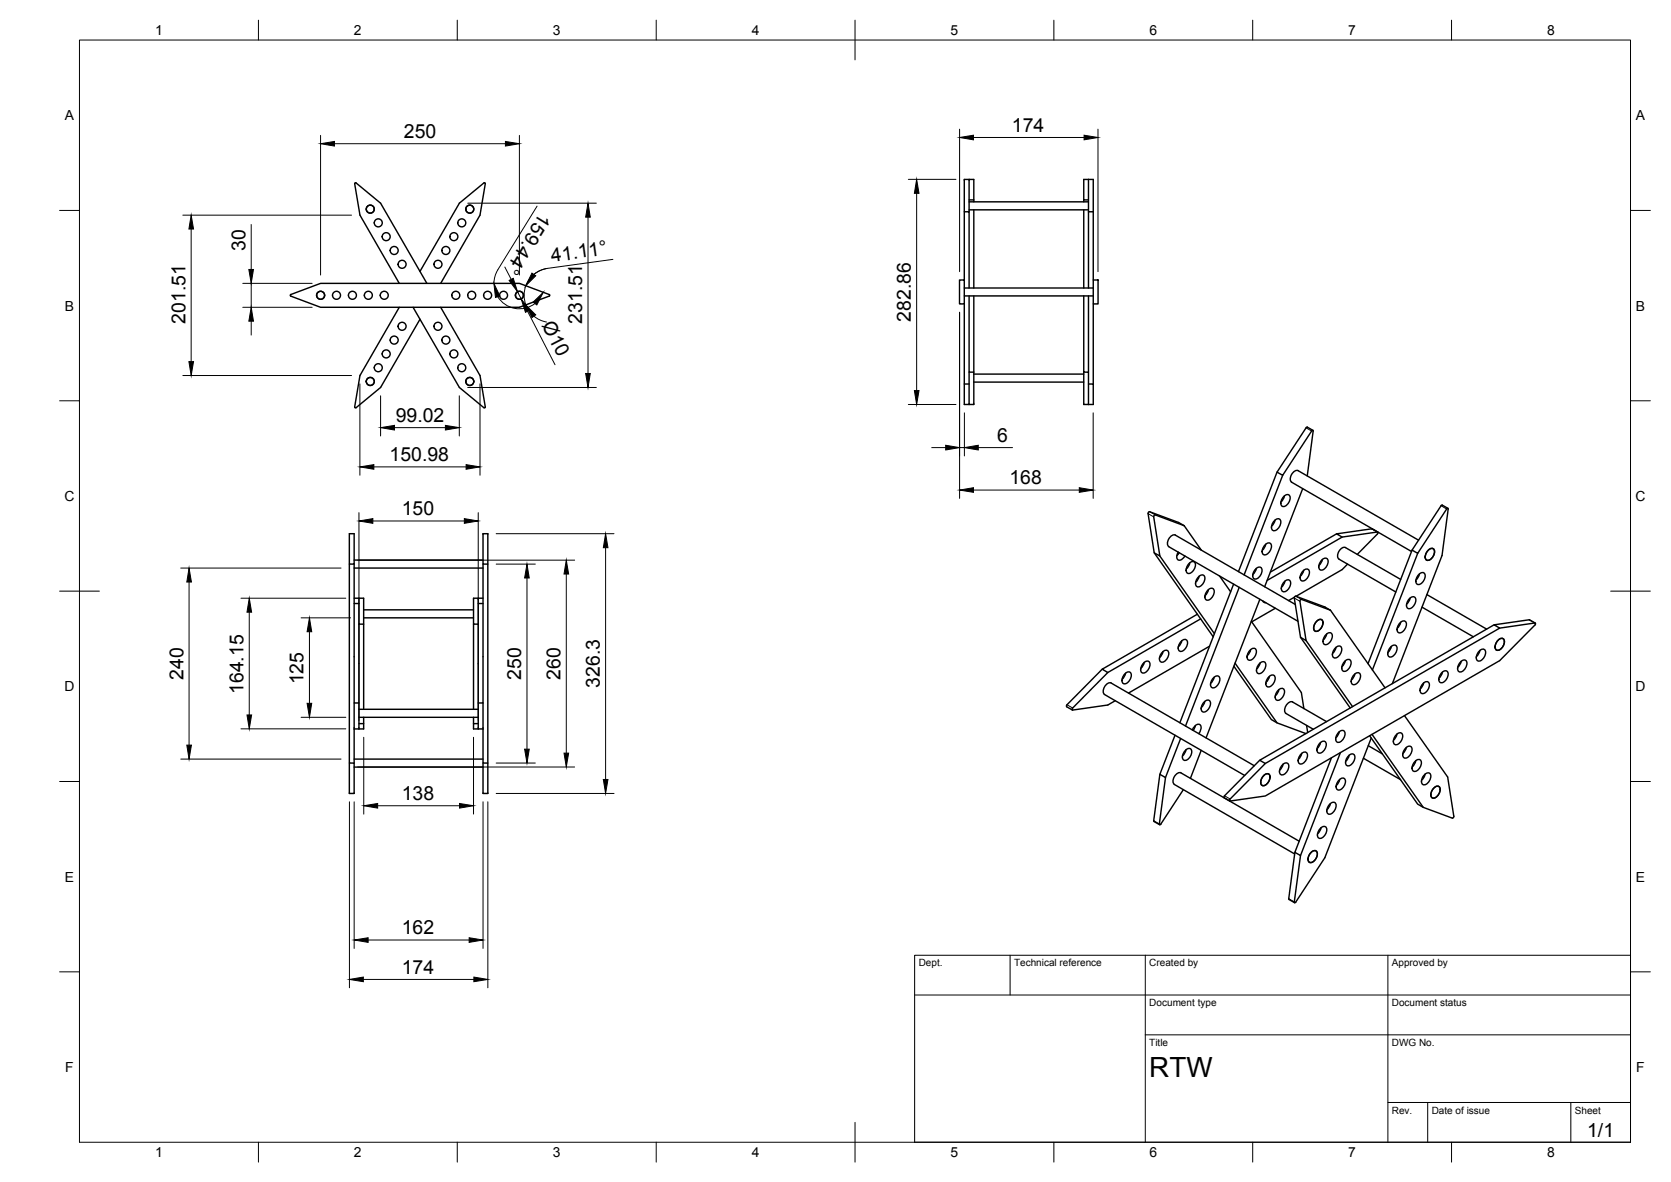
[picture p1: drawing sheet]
<svg xmlns="http://www.w3.org/2000/svg" width="420mm" height="297mm" viewBox="0 0 420 297" stroke-linecap="round" stroke-linejoin="round" font-family="sans-serif">
<!-- layer: Visible -->
<g fill="none" stroke="#000" stroke-width=".36">
<path d="M242.5 53.2v17.2M243.7 50.2h1.2v-5.1h-2.4v8.1h1.2v19.2M243.7 45.1v8.1M243.7 50.7h30M243.7 52.7h30M244.9 50.2v.5M244.9 52.7v19.7M272.5 50.2v.5M272.5 52.7v19.7M273.7 45.1v8.1h1.2v-8.1h-2.4v5.1h1.2M273.7 53.2v19.2M274.9 53.2v17.2"/>
<path d="M73.1 74.4l7.5 2.8h50l7.5-2.8M73.1 74.4l-.1-.2 .1-.2 7.5-2.8h50l7.5 2.8 .1 .2-.1 .2M100.4 71.2l-9.9-17.1-1.3-7.9 .1-.3 .2 .1 6.2 5.1 11.6 20.1M100.4 77.2l-9.9 17.2-1.3 7.9 .1 .2h.2l6.2-5.1 9.9-17.2M103.9 77.2l11.6 20.2 6.2 5.1h.2l.1-.2-1.3-7.9-9.9-17.2M105.6 68.2l9.9-17.1 6.2-5.1 .2-.1 .1 .3-1.3 7.9-9.9 17.1M241.3 70.4h1.2v6h-1.2zM242.5 76.4v20.1M242.5 72.4h32.4M242.5 74.4h32.4M243.7 74.4v19.1h1.2v8.1h-2.4v-5.1h1.2M244.9 74.4v19.1"/>
<path d="M272.5 74.4v19.1h1.2v8.1M273.7 74.4v19.1M274.9 70.4h1.2v6h-1.2zM274.9 76.4v20.1M243.7 93.5v8.1M244.9 96h27.6M244.9 94h27.6M272.5 93.5v8.1h2.4v-5.1h-1.2M321.1 118.6l-9.7 25M322.5 119.5l-9.7 25M328.7 107.3l1.4 .8M328.7 107.3l-.3 .2-7.3 11.1 1.4 .9 7.6-11.4 .1 .2-1.5 11.3"/>
<path d="M87.8 134.1h1.2v7.7h-1.2zM290.2 138.9l14.9 21.1M290.5 129.4l7.3 2.7M290.5 129.4l-.3 .1-.1 .4 1.5 9.8-1.4-.8-1.5-9.8 .1-.4 .3-.1 7.3 2.7 1.4 .8M291.6 139.7l13.8 19.5M295.5 134.5l30.2 17.4M295.5 134.5a1.91 1.91 0 0 0-1.6 2.8l32.5 18.8M296.3 138.7l-.4 .8a.85 .85 0 0 0 .3 1.2 .85 .85 0 0 0 1.2-.3l.5-.7M296.5 138.9l-.6 .7M297.8 132.1l4.3 6.2M318.2 136.9a.86 .86 0 0 1 1.4 0 2.16 2.16 0 0 1-1.8 2.5 1.43 1.43 0 0 1 0-2.2zM318.3 136.8l-.3 .7-.6 .8"/>
<path d="M320.5 130.8a.86 .86 0 0 1 1.5 0 2.16 2.16 0 0 1-1.8 2.6 1.43 1.43 0 0 1 0-2.2zM320.6 130.7l-.2 .7-.7 .8M322.9 124.7a.86 .86 0 0 1 1.4 0 2.16 2.16 0 0 1-1.8 2.6 1.43 1.43 0 0 1 0-2.2zM323 124.6l-.3 .7-.6 .9M324.7 121.2l30.2 17.4M324.8 121.2a1.91 1.91 0 0 1 1.6-2.9l30.3 17.4M327.6 122.8l-9.6 24.7M336.1 134.2l-16.7 9.6M337.5 135l-18.9 10.9M346.4 133.7l-1.4-.8-8.9 1.3 1.4 .8 8.9-1.3-.1 .5-5 5.1M355 138.2l-11 28.6M356.5 139.1l-11.4 29.3"/>
<path d="M359.2 138.2a.86 .86 0 0 1 1.4 0 2.16 2.16 0 0 1-1.8 2.6 1.43 1.43 0 0 1 0-2.2zM364.1 127.7l-1.4-.8-.4 .2-7.3 11.1 1.5 .9 7.2-11.2 .3-.2 .1 .3M364.1 128l-1.5 11.6-12.5 32.2M87.8 141.8v50h1.2v7.6h-1.2v-7.6M89 150.3h2.4v6.6h-1.1v-6.6M89 141.8v34.9h1.3v-19.8M89 151.7h1.3M89 140.7h32.5M89 142.8h32.5M91.4 155.3h27.7M91.4 153.3h27.7M91.4 156.9v21.4"/>
<path d="M119.1 156.9v21.4M120.2 150.3v6.6M120.2 151.7h1.3M121.5 141.8v34.9h-1.3v-19.8h-1.1v-6.6h2.4M122.7 141.8v-7.7h-1.2v7.7h1.2v50M299 141.5a.86 .86 0 0 1 1.5 0 2.16 2.16 0 0 1-1.8 2.6 1.43 1.43 0 0 1 0-2.2zM299.2 141.5l-.3 .6-.6 .9M301.1 154.4l-24 13.8 1.5 .8-8.9 8.9M301.4 144.9a.86 .86 0 0 1 1.5 0 2.16 2.16 0 0 1-1.8 2.6 1.43 1.43 0 0 1 0-2.2zM301.5 144.8l-.2 .7-.7 .8M301.9 155.5l-23.3 13.5M303.8 148.3a.86 .86 0 0 1 1.4 0 2.16 2.16 0 0 1-1.8 2.5 1.43 1.43 0 0 1 0-2.2z"/>
<path d="M303.9 148.2l-.3 .6-.6 .9M306.6 144.7l2.8 4M310.2 146.8l-13.5 34.8M311.6 147.6l-13.5 34.8M314.6 156.1l12.6 17.9 .7 4.1M315.8 142.9a.86 .86 0 0 1 1.5 0 2.16 2.16 0 0 1-1.8 2.6 1.43 1.43 0 0 1 0-2.2zM315.9 142.9l-.2 .6-.7 .9M316.8 150.6l-13.5 34.8M317.5 151l.3 .4h.5M320.7 152.9l-6 3.4M323 146.1a.86 .86 0 0 1 1.5 0 2.16 2.16 0 0 1-1.8 2.6 1.43 1.43 0 0 1 0-2.2zM323.1 146.1l-.2 .6-.7 .9"/>
<path d="M325.5 150.1l-1.5 .8M325.6 149.9l.2-.1 7.3 2.7 1.4 .9-7.3-2.8-.2 .1-.1 .4 1.5 9.9-1.4-.8-1.6-9.9zM327.7 143.4a.86 .86 0 0 1 1.5 0 2.16 2.16 0 0 1-1.8 2.6 1.43 1.43 0 0 1 0-2.2zM327.8 143.3l-.2 .7-.7 .8M331.1 156.1a.86 .86 0 0 1 1.5 0 2.16 2.16 0 0 1-1.8 2.6 1.43 1.43 0 0 1 0-2.2zM332.4 140.7a.86 .86 0 0 1 1.5 0 2.16 2.16 0 0 1-1.8 2.6 1.43 1.43 0 0 1 0-2.2zM332.5 140.6l-.2 .7-.7 .8M333.5 159.4a.86 .86 0 0 1 1.4 0 2.16 2.16 0 0 1-1.8 2.6 1.43 1.43 0 0 1 0-2.2zM333.6 159.3l-.2 .7-.7 .8M334.5 153.4l13.8 19.5M338.8 141.8l-1.3 1.3-11.6 6.7M352.1 156.5a.86 .86 0 0 1 1.5 0 2.16 2.16 0 0 1-1.8 2.5 1.43 1.43 0 0 1 0-2.2z"/>
<path d="M352.2 156.4l-.2 .7-.7 .8M352.2 145.6l-13.9-8a1.91 1.91 0 0 0-1.6 2.9l14.3 8.3M354.2 150.7l.2 .1M354.5 150.4a.86 .86 0 0 1 1.4 0 2.16 2.16 0 0 1-1.8 2.6 1.43 1.43 0 0 1 0-2.2zM354.6 150.3l-.3 .7-.6 .8M356.8 144.3a.86 .86 0 0 1 1.5 0 2.16 2.16 0 0 1-1.8 2.6 1.43 1.43 0 0 1 0-2.2zM356.9 144.2l-.2 .7-.7 .9M357.5 152.6l13 7.4M358.8 149.4l15 8.7M375.7 157l-59 34.1 1.5 .8-8.9 8.9-.1 .5 9-1.3 58.9-34 8.8-8.9 .2-.4-.2-.1-8.8 1.2M386 156.6l-1.4-.9-8.9 1.3 1.4 .8-58.9 34.1M89 176.7v6.5"/>
<path d="M90.3 176.7v6.5M90.3 178.3h29.9M120.2 176.7v6.5M121.5 176.7v6.5M268.2 177.6l1.4 .8M277.1 168.2l-8.8 8.9-.1 .5M279.4 171.6l36 20.8M279.4 171.6a1.91 1.91 0 0 0-1.7 2.9l35.2 20.4M280.4 176.1l-1.8 1.1-8.9 1.2-.1-.1 .1-.4M282.9 169.3a.86 .86 0 0 1 1.5 0 2.16 2.16 0 0 1-1.8 2.5 1.43 1.43 0 0 1 0-2.2zM283 169.2l-.2 .7-.7 .8M287.6 166.6a.86 .86 0 0 1 1.5 0 2.16 2.16 0 0 1-1.8 2.5 1.43 1.43 0 0 1 0-2.2z"/>
<path d="M287.7 166.5l-.2 .6-.7 .9M292.3 163.8a.86 .86 0 0 1 1.5 0 2.16 2.16 0 0 1-1.8 2.6 1.43 1.43 0 0 1 0-2.2zM292.4 163.7l-.2 .7-.6 .9M297 161.1a.86 .86 0 0 1 1.5 0 2.16 2.16 0 0 1-1.8 2.6 1.43 1.43 0 0 1 0-2.2zM297.2 161l-.3 .7-.6 .8M302.8 176.4a.86 .86 0 0 1 1.5 0 2.16 2.16 0 0 1-1.8 2.5 1.43 1.43 0 0 1 0-2.2zM302.9 176.3l-.2 .7-.6 .8M304.1 162.4l-20.3 11.8M305.2 170.3a.86 .86 0 0 1 1.5 0 2.16 2.16 0 0 1-1.8 2.6 1.43 1.43 0 0 1 0-2.2zM305.3 170.2l-.2 .7-.7 .8M310.2 167.4l9.5 13.4 1.4 .9 7.2 2.6M310.5 166.7l10.6 15"/>
<path d="M314.4 163.3a.86 .86 0 0 1 1.5 0 2.16 2.16 0 0 1-1.9 2.6 1.43 1.43 0 0 1 0-2.2zM314.5 163.3l-.3 .6-.6 .9M316.7 166.7a.86 .86 0 0 1 1.5 0 2.16 2.16 0 0 1-1.8 2.6 1.43 1.43 0 0 1 0-2.2zM316.8 166.6l-.2 .7-.6 .8M319.1 170.1a.86 .86 0 0 1 1.5 0 2.16 2.16 0 0 1-1.8 2.5 1.43 1.43 0 0 1 0-2.2zM319.2 170l-.2 .6-.7 .9M321.4 173.4a.86 .86 0 0 1 1.5 0 2.16 2.16 0 0 1-1.8 2.6 1.43 1.43 0 0 1 0-2.2zM321.6 173.3l-.3 .7-.6 .8M323.3 179.3l6.9 4M323.3 179.3a1.91 1.91 0 0 1 1.7-2.9l8.5 4.9M327 160.2l12.5 17.7M328.4 161l11.7 16.6"/>
<path d="M335.8 162.8a.86 .86 0 0 1 1.5 0 2.16 2.16 0 0 1-1.8 2.5 1.43 1.43 0 0 1 0-2.1zM335.9 162.7l-.2 .7-.6 .8M338.2 166.1a.86 .86 0 0 1 1.5 0 2.16 2.16 0 0 1-1.8 2.6 1.43 1.43 0 0 1 0-2.2zM338.3 166l-.2 .7-.7 .9M340.5 169.5a.86 .86 0 0 1 1.5 0 2.16 2.16 0 0 1-1.8 2.6 1.43 1.43 0 0 1 0-2.2zM340.7 169.4l-.3 .7-.6 .8M349.7 162.5a.86 .86 0 0 1 1.5 0 2.16 2.16 0 0 1-1.8 2.6 1.43 1.43 0 0 1 0-2.2zM349.8 162.5l-.2 .6-.6 .9M353.1 179.8l10.9 15.5 1.6 9.8-.1 .4-.3 .1M357.9 171.7a.86 .86 0 0 1 1.5 0 2.16 2.16 0 0 1-1.9 2.6 1.43 1.43 0 0 1 0-2.2zM358 171.6l-.3 .7-.6 .8M362.6 169a.86 .86 0 0 1 1.5 0 2.16 2.16 0 0 1-1.8 2.6 1.43 1.43 0 0 1 0-2.2z"/>
<path d="M362.7 168.9l-.2 .7-.7 .8M367.3 166.3a.86 .86 0 0 1 1.5 0 2.16 2.16 0 0 1-1.8 2.6 1.43 1.43 0 0 1 0-2.2zM367.4 166.2l-.2 .7-.7 .8M372 163.6a.86 .86 0 0 1 1.5 0 2.16 2.16 0 0 1-1.8 2.5 1.43 1.43 0 0 1 0-2.2zM372.1 163.5l-.2 .6-.7 .9M376.7 160.8a.86 .86 0 0 1 1.5 0 2.16 2.16 0 0 1-1.8 2.6 1.43 1.43 0 0 1 0-2.2zM89 183.2v8.6M89 190.8h32.5M89 192.8h32.5M90.3 181.8h1.1v1.4h-2.4M90.3 180.3h29.9M91.4 180.3v1.5"/>
<path d="M119.1 180.3v1.5M120.2 181.8h-1.1v1.4h2.4M121.5 183.2v8.6h1.2v7.6h-1.2v-7.6M291.6 194.6l-1.5 11.6 1.5 1M295.4 184.8l-3.8 9.8 1.5 .8-1.6 11.6 .1 .3 .3-.2M296.9 185.6l-3.8 9.8M297.5 198.4l-5.6 8.7M298.1 188.5a.86 .86 0 0 1 1.5 0 2.16 2.16 0 0 1-1.8 2.6 1.43 1.43 0 0 1 0-2.2zM298.2 188.4l-.2 .7-.7 .9M299.8 183.4l.7-1a.86 .86 0 0 1 1.2-.3 .86 .86 0 0 1 .3 1.2l-.6 1M300.6 182.4l-.6 1.1M302 188.6l-2.7 7"/>
<path d="M316.7 191.1l-8.8 8.9-.1 .5 1.4 .8M317.8 194.9a.86 .86 0 0 1 1.5 0 2.16 2.16 0 0 1-1.8 2.5 1.43 1.43 0 0 1 0-2.2zM322.5 192.2a.86 .86 0 0 1 1.5 0 2.16 2.16 0 0 1-1.8 2.5 1.43 1.43 0 0 1 0-2.2zM322.6 192l-.2 .7-.7 .9M327.2 189.4a.86 .86 0 0 1 1.5 0 2.16 2.16 0 0 1-1.8 2.6 1.43 1.43 0 0 1 0-2.2zM327.3 189.3l-.2 .7-.7 .8M328.5 182.3l.3 1.6M328.8 183.9v.2M331.9 186.7a.86 .86 0 0 1 1.5 0 2.16 2.16 0 0 1-1.8 2.6 1.43 1.43 0 0 1 0-2.2zM332 186.6l-.2 .7-.6 .8M334.8 190.4l-9.2 23.8 1.4 .8-1.6 11.6 .2 .3 .2-.2M336.7 184a.86 .86 0 0 1 1.4 0 2.16 2.16 0 0 1-1.8 2.6 1.43 1.43 0 0 1 0-2.2z"/>
<path d="M336.8 183.9l-.3 .7-.6 .8M336.8 196a.86 .86 0 0 1 1.4 0 2.16 2.16 0 0 1-1.8 2.5 1.43 1.43 0 0 1 0-2.2zM336.9 195.9l-.3 .7-.6 .8M337 189.1l-10 25.9M339.1 189.9a.86 .86 0 0 1 1.5 0 2.16 2.16 0 0 1-1.8 2.6 1.43 1.43 0 0 1 0-2.2zM339.2 189.8l-.2 .7-.6 .8M342.8 190.5l9.3 5.4M344 187.4l3.6 2M344.4 184.9l12.1 17.2 1.4 .8 7.3 2.7M344.8 185.5l-11.7 30-7.3 11.2M345 184.5l12.9 18.4M351.2 184.6a.86 .86 0 0 1 1.4 0 2.16 2.16 0 0 1-1.8 2.5 1.43 1.43 0 0 1 0-2.1z"/>
<path d="M351.3 184.5l-.3 .7-.6 .8M353.5 187.9a.86 .86 0 0 1 1.5 0 2.16 2.16 0 0 1-1.8 2.6 1.43 1.43 0 0 1 0-2.2zM353.6 187.8l-.2 .7-.7 .9M355.9 191.3a.86 .86 0 0 1 1.4 0 2.16 2.16 0 0 1-1.8 2.6 1.43 1.43 0 0 1 0-2.2zM356 191.2l-.3 .7-.6 .8M357.7 195.3l.3 .1M358.2 194.6a.86 .86 0 0 1 1.5 .1 2.16 2.16 0 0 1-1.8 2.5 1.43 1.43 0 0 1 0-2.2zM358.3 194.5l-.2 .7-.7 .9M360.6 198a.86 .86 0 0 1 1.5 0 2.16 2.16 0 0 1-1.8 2.6 1.43 1.43 0 0 1-.1-2.2zM325.6 214.2l-1.6 11.6M326.7 211.4l-29.8-17.2a1.91 1.91 0 0 0-1.6 2.9l30.2 17.5M329.7 214.2a.86 .86 0 0 1 1.5 0 2.16 2.16 0 0 1-1.8 2.6 1.43 1.43 0 0 1 0-2.2z"/>
<path d="M332.1 208.1a.86 .86 0 0 1 1.4 0 2.16 2.16 0 0 1-1.8 2.6 1.43 1.43 0 0 1 0-2.2zM332.2 208l-.3 .7-.6 .9M334.4 202a.86 .86 0 0 1 1.5 0 2.16 2.16 0 0 1-1.8 2.6 1.43 1.43 0 0 1 0-2.2zM334.5 202l-.2 .6-.7 .9M324 225.8l1.5 1.1"/>
<circle cx="93.1" cy="52.6" r="1.01"/>
<circle cx="95.1" cy="56" r="1.01"/>
<circle cx="97.1" cy="59.5" r="1.01"/>
<circle cx="114.1" cy="59.5" r="1.01"/>
<circle cx="116.1" cy="56" r="1.01"/>
<circle cx="118.1" cy="52.6" r="1.01"/>
<circle cx="80.6" cy="74.2" r="1.01"/>
<circle cx="84.6" cy="74.2" r="1.01"/>
<circle cx="88.6" cy="74.2" r="1.01"/>
<circle cx="92.6" cy="74.2" r="1.01"/>
<circle cx="96.6" cy="74.2" r="1.01"/>
<circle cx="99.1" cy="62.9" r="1.01"/>
<circle cx="101.1" cy="66.4" r="1.01"/>
<circle cx="110.1" cy="66.4" r="1.01"/>
<circle cx="112.1" cy="62.9" r="1.01"/>
<circle cx="114.6" cy="74.2" r="1.01"/>
<circle cx="118.6" cy="74.2" r="1.01"/>
<circle cx="122.6" cy="74.2" r="1.01"/>
<circle cx="126.6" cy="74.2" r="1.01"/>
<circle cx="130.6" cy="74.2" r="1.01"/>
<circle cx="93.1" cy="95.9" r="1.01"/>
<circle cx="95.1" cy="92.4" r="1.01"/>
<circle cx="97.1" cy="88.9" r="1.01"/>
<circle cx="99.1" cy="85.5" r="1.01"/>
<circle cx="101.1" cy="82" r="1.01"/>
<circle cx="110.1" cy="82" r="1.01"/>
<circle cx="112.1" cy="85.5" r="1.01"/>
<circle cx="114.1" cy="88.9" r="1.01"/>
<circle cx="116.1" cy="92.4" r="1.01"/>
<circle cx="118.1" cy="95.9" r="1.01"/>
</g>
<!-- layer: Visible Narrow -->
<path d="M328.5 107.6l1.2 .7M288.7 129.1l1.3 .7M289.1 128.6l1.3 .8M345 132.9l1.2 .8M362.4 127.1l1.3 .8M325.5 150.3l1.3 .8M325.9 149.9l1.3 .7M384.6 155.8l1.2 .7M268.4 177.2l1.2 .7M290.2 206.3l1.2 .7M308 200l1.2 .8M324.1 225.9l1.3 .7" fill="none" stroke="#000" stroke-width=".25"/>
<!-- layer: TITLEBLOCK -->
<path d="M230 240.1h180v46.9h-180zM230 250h180M254 240.1v9.9M288 240.1v46.9M349 240.1v46.9M288 260.1h122M349 277.1h61M359 277.1v9.9M395 277.1v9.9" fill="none" stroke="#000" stroke-width=".25"/>
<!-- layer: FD_Dimensions -->
<g fill="none" stroke="#000" stroke-width=".25">
<path d="M80.6 34v35.1M84.1 36.1h43M130.6 34v35.1M241.3 32.5v35.8M244.8 34.6h27.8M276.1 32.5v35.8M46 54.1h42.4M48.1 57.6v33.3M63.2 56.4v11.3M117.6 51.1h32.3M135 51.8l-9.8 16-.8 1.7-.2 1.7M147.8 54.6v39.3"/>
<path d="M228.4 45.1h12M230.5 48.6v49.6M61 77.2h17.5M61 71.2h17.5M63.2 71.2v6M125.2 74.6a6.4 6.4 0 0 0 9.3 1.7M126.9 67.1l1.6 3.1M130.1 73.3l.9 1.8M132.7 78.2l6.9 13.5M134.2 79.5l1.5 .9 1.7 .5M137.4 67.5l-1.7 .5-1.5 1M154.1 65.2l-16.4 2.2a6.8 6.8 0 0 0-5.5 9.2"/>
<path d="M241.3 78.5v46.8M46 94.4h42.4M63.2 80.7v3.5M90.5 96.5v22.9M95.7 99.5v10.1M115.5 99.5v10.1M117.6 97.4h32.3M120.7 96.5v22.9M94 117.3h23.2M99.2 107.5h12.8M228.4 101.6h12M234.3 112.5h3.5"/>
<path d="M241.3 112.5h1.2M242.5 103.7v10.9M246 112.5h8.6M274.9 103.7v21.6M90.3 128.8v52.3M93.7 130.9h23.1M120.2 128.8v52.3M124.8 134.1h29.6M152.3 137.6v58.3M244.8 123.2h26.6M45.4 142.8h40.3M47.5 146.3v40.9"/>
<path d="M60.6 150.3h26.4M62.7 153.8v25.9M75.7 155.3h12.5M77.8 158.8v17.9M90 140.8h54.5M124.8 141.8h9.8M132.5 145.3v43M142.4 144.3v45M45.4 190.8h40.3M60.6 183.2h26.4M75.7 180.3h11.3M90 192.8h54.5"/>
<path d="M91.5 185.3v19.3M119.1 185.3v19.3M124.8 199.4h29.6M124.8 191.8h9.8M87.9 201.5v46.7M89 201.5v36.8M95 202.5h20.5M121.5 201.5v36.8M122.7 201.5v46.7M92.6 236.2h25.4M91.4 246.1h27.7"/>
</g>
<g fill="#000" stroke="#000" stroke-width=".25">
<path d="M80.6 36.1l3.5-.6v1.2zM127.1 35.5l3.5 .6-3.5 .6zM241.3 34.6l3.5-.6v1.1zM272.6 34l3.5 .6-3.5 .5zM48.1 54.1l.6 3.5h-1.2zM147.8 51.1l.6 3.5h-1.1zM230.5 45.1l.6 3.5h-1.2zM62.6 67.7h1.1l-.5 3.5zM124.2 71.2l1.5 3.2-1.1 .3zM128 70.5l1.1-.6 1 3.4zM131 75.1l2.2 2.8-1.1 .6zM132.2 76.6l2.5 2.5-.9 .7z"/>
<path d="M134 75.9l2.6-2.4-1.6 3.1zM133.8 68.6l.9 .7-2.5 2.5zM47.5 90.9h1.2l-.6 3.5zM63.2 77.2l.5 3.5h-1.1zM147.3 93.9h1.1l-.6 3.5zM229.9 98.2h1.2l-.6 3.4zM90.5 117.3l3.5-.5v1.1zM95.7 107.5l3.5-.6v1.2zM112 106.9l3.5 .6-3.5 .6zM117.2 116.8l3.5 .5-3.5 .6zM237.8 111.9l3.5 .6-3.5 .6zM242.5 112.5l3.5-.6v1.2z"/>
<path d="M90.3 130.9l3.4-.6v1.2zM116.8 130.3l3.4 .6-3.4 .6zM152.3 134.1l.6 3.5h-1.2zM241.3 123.2l3.5-.6v1.1zM271.4 122.6l3.5 .6-3.5 .5zM47.5 142.8l.6 3.5h-1.1zM62.7 150.3l.6 3.5h-1.2zM77.8 155.3l.6 3.5h-1.2zM132.5 141.8l.6 3.5h-1.2zM142.4 140.8l.6 3.5h-1.2zM62.1 179.7h1.2l-.6 3.5zM77.2 176.7h1.2l-.6 3.6z"/>
<path d="M47 187.2h1.1l-.6 3.6zM131.9 188.3h1.2l-.6 3.5zM141.8 189.3h1.2l-.6 3.5zM151.7 195.9h1.2l-.6 3.5zM91.5 202.5l3.5-.6v1.2zM115.5 201.9l3.6 .6-3.6 .6zM89 236.2l3.6-.5v1.1zM118 235.7l3.5 .5-3.5 .6zM87.9 246.1l3.5-.6v1.2zM119.1 245.5l3.6 .6-3.6 .6z"/>
</g>
<!-- layer: BORDER -->
<g fill="none" stroke="#000" stroke-width=".25">
<path d="M20 10.1h390v276.9h-390zM65 5.1v5M115 5.1v5M165 5.1v5M215 5.1v10M265 5.1v5M315 5.1v5M365 5.1v5M15 52.9h5M410 52.9h5M15 100.7h5M410 100.7h5"/>
<path d="M15 148.6h10M405 148.6h10M15 196.4h5M410 196.4h5M15 244.2h5M410 244.2h5M65 287v5M115 287v5M165 287v5M215 282.1v9.9M265 287v5M315 287v5"/>
<path d="M365 287v5"/>
</g>
<text font-size="7" x="289" y="270.6">RTW</text>
<g font-size="4.9">
<text x="101.6" y="34.7">250</text>
<text x="254.4" y="33.2">174</text>
<text x="135.8" y="53.3" transform="rotate(122 135.8 53.3)">159.44°</text>
<text x="61.7" y="63" transform="rotate(-90 61.7 63)">30</text>
<text x="138.8" y="65.9" transform="rotate(-8 138.8 65.9)">41.11°</text>
<text x="46.6" y="81.3" transform="rotate(-90 46.6 81.3)">201.51</text>
<text x="136.2" y="81.7" transform="rotate(63 136.2 81.7)">Ø10</text>
<text x="146.4" y="81.3" transform="rotate(-90 146.4 81.3)">231.51</text>
<text x="229" y="80.8" transform="rotate(-90 229 80.8)">282.86</text>
<text x="99.5" y="106">99.02</text>
<text x="250.7" y="111">6</text>
<text x="98" y="115.9">150.98</text>
<text x="253.8" y="121.7">168</text>
<text x="101" y="129.5">150</text>
<text x="46.1" y="170.8" transform="rotate(-90 46.1 170.8)">240</text>
<text x="76.3" y="172" transform="rotate(-90 76.3 172)">125</text>
<text x="131" y="170.8" transform="rotate(-90 131 170.8)">250</text>
<text x="140.9" y="170.8" transform="rotate(-90 140.9 170.8)">260</text>
<text x="150.8" y="172.9" transform="rotate(-90 150.8 172.9)">326.3</text>
<text x="61.2" y="174.4" transform="rotate(-90 61.2 174.4)">164.15</text>
<text x="101" y="201">138</text>
<text x="101" y="234.8">162</text>
<text x="101" y="244.7">174</text>
<text x="399.1" y="285.7">1/1</text>
</g>
<g font-size="3.5">
<text x="39" y="8.8">1</text>
<text x="89" y="8.8">2</text>
<text x="139" y="8.8">3</text>
<text x="189" y="8.8">4</text>
<text x="239" y="8.8">5</text>
<text x="289" y="8.8">6</text>
<text x="339" y="8.8">7</text>
<text x="389" y="8.8">8</text>
<text x="16.3" y="30.2">A</text>
<text x="411.3" y="30.2">A</text>
<text x="16.3" y="78">B</text>
<text x="411.3" y="78">B</text>
<text x="16.2" y="125.9">C</text>
<text x="411.2" y="125.9">C</text>
<text x="16.2" y="173.7">D</text>
<text x="411.2" y="173.7">D</text>
<text x="16.3" y="221.6">E</text>
<text x="411.3" y="221.6">E</text>
<text x="16.4" y="269.4">F</text>
<text x="411.4" y="269.4">F</text>
<text x="39" y="290.8">1</text>
<text x="89" y="290.8">2</text>
<text x="139" y="290.8">3</text>
<text x="189" y="290.8">4</text>
<text x="239" y="290.8">5</text>
<text x="289" y="290.8">6</text>
<text x="339" y="290.8">7</text>
<text x="389" y="290.8">8</text>
</g>
<g font-size="2.5">
<text x="231" y="242.9">Dept.</text>
<text x="255" y="242.9">Technical reference</text>
<text x="289" y="242.9">Created by</text>
<text x="350" y="242.9">Approved by</text>
<text x="289" y="252.8">Document type</text>
<text x="350" y="252.8">Document status</text>
<text x="289" y="262.9">Title</text>
<text x="350" y="262.9">DWG No.</text>
<text x="350" y="279.9">Rev.</text>
<text x="360" y="279.9">Date of issue</text>
<text x="396" y="279.9">Sheet</text>
</g>
</svg>
